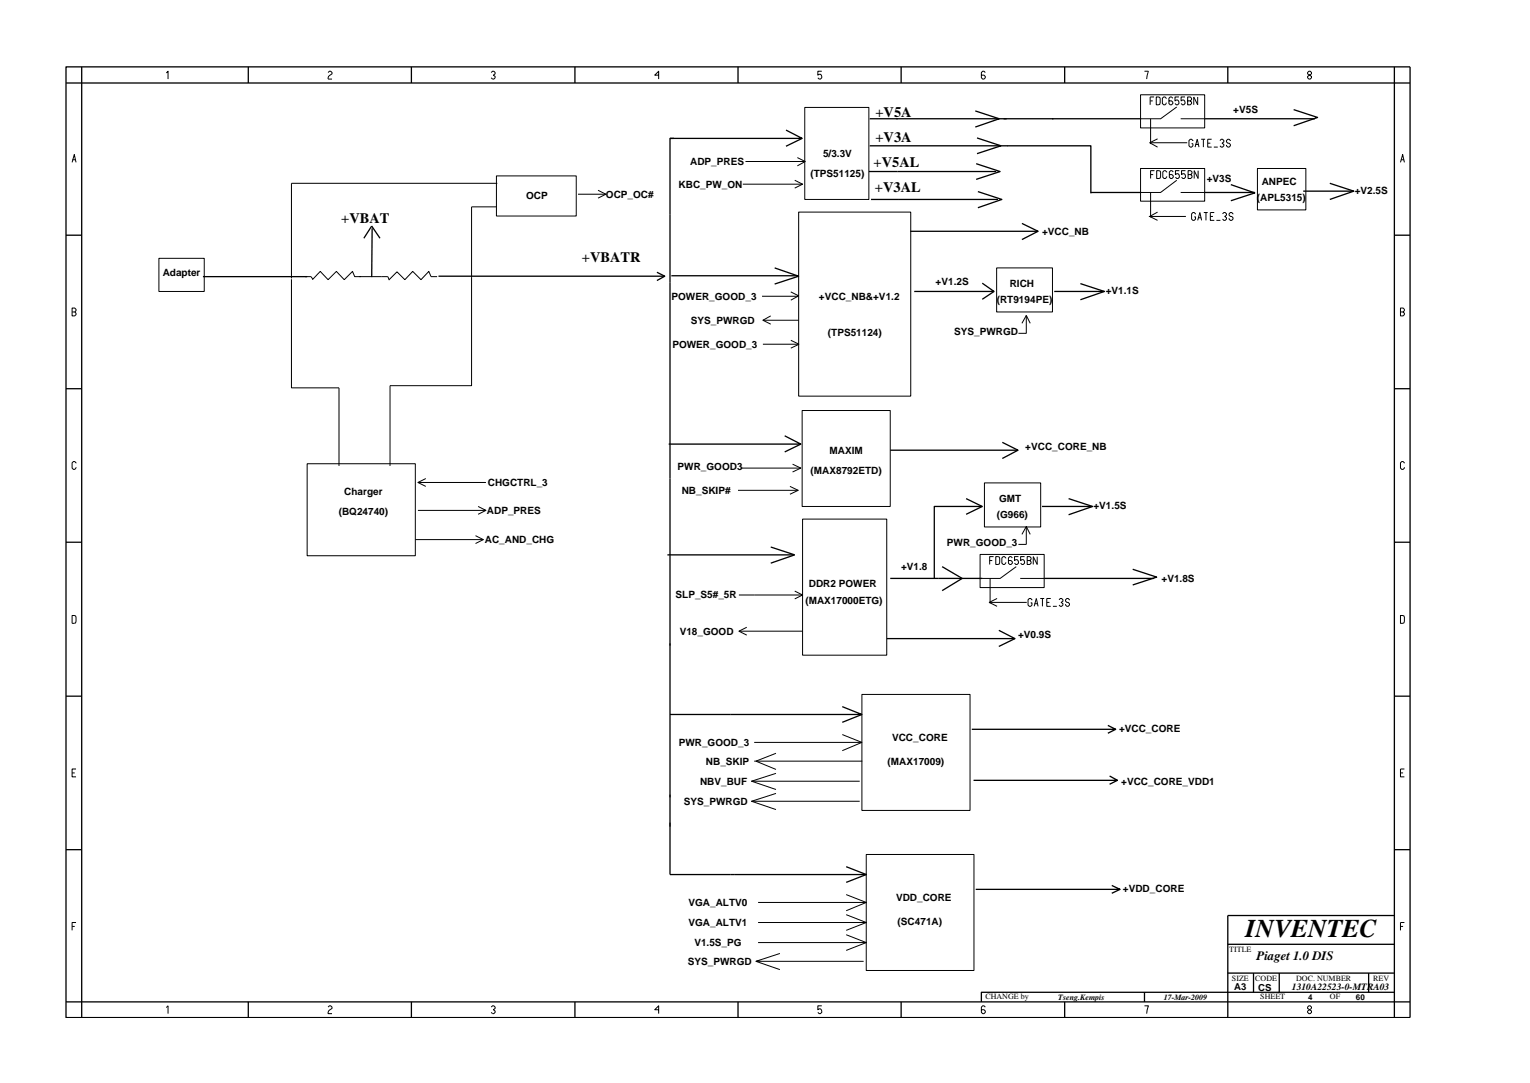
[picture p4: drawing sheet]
<svg xmlns="http://www.w3.org/2000/svg" width="297mm" height="210mm" viewBox="0 0 297 210" stroke-linecap="round" stroke-linejoin="round" font-family="sans-serif">
<g fill="none" stroke="#000" stroke-width=".25">
<path d="M12.8 13h261v184.6h-261zM15.9 13v184.6M48.2 13v3.1M79.9 13v3.1M111.6 13v3.1M143.3 13v3.1M174.9 13v3.1M206.7 13v3.1M238.4 13v3.1M270.7 13v184.6M273.8 16.1h-261M130.8 26.9h-.7v142.9h38.1"/>
<path d="M152.6 25.3l3.1 1.6h-25.6M155.7 26.9l-3.1 1.5M168.7 33.3h24.7M168.9 28.3h26.8M168.9 23.1h52.5M169.1 38.7h24.6M189.3 21.5l4.7 1.6-4.7 1.6M189.5 31.8l4.7 1.5-4.7 1.5M189.7 26.8l4.6 1.5-4.6 1.5M189.9 37.2l4.6 1.5-4.6 1.6M195.6 28.3h16.2v9.2M211.8 37.4h9.6"/>
<path d="M233.9 23.1h21.4M233.9 37.4h9.7M239 35.8l4.6 1.7-4.6 1.5M251.1 21.3l4.7 1.5-4.7 1.6M253 37.1h9.7M258.2 35.6l4.6 1.5-4.6 1.6M12.8 45.7h3.1M39.4 53.7h20.2M70.6 46.3l1.6-2.4 1.6 2.4M72.2 44.3v9.5M85.1 53.6h44M127.5 52.9l1.6 .7-1.6 .9"/>
<path d="M130.3 53.5h24.4M150.4 52l4.7 1.6-4.7 1.5M176.7 44.9h24.8M190.7 55l2.3 1.6h-15.5M193 56.6l-2.3 1.5M198.4 43.4l3.1 1.5-3.1 1.6M204.7 56.6h9.7M209.7 55.1l4.7 1.5-4.7 1.6M270.7 45.7h3.1M12.8 75.5h3.1M270.7 75.5h3.1M152.3 84.6l3.2 1.6h-25.7"/>
<path d="M155.5 86.2l-3.2 1.5M172.8 87.4h24.8M187.6 96.8l3.1 1.5-3.1 1.6M190.7 98.3h-9.3v14M194.6 85.9l3 1.5-3 1.6M202.3 98.3h9.7M207.5 96.8l4.6 1.5-4.6 1.6M12.8 105.3h3.1M129.6 107.7h24.4M149.6 106.2l4.7 1.5-4.7 1.6M172.8 112.3h17.9M182.9 110l3.9 2.3-3.9 2.4"/>
<path d="M202.7 112.3h21.4M219.9 110.5l4.7 1.5-4.7 1.6M270.7 105.3h3.1M12.8 135.2h3.1M163.5 137.2l3.8 1.5h-37.2M167.3 138.7l-3.8 1.5M172.2 124h24.8M193.9 122.4l3.1 1.6-3.1 1.5M270.7 135.2h3.1M215.1 140.8l1.5 .8h-27.9M215.4 150.7l1.5 .8h-27.9M216.6 141.6l-1.5 .8"/>
<path d="M216.9 151.5l-1.5 .8M12.8 165h3.1M164.3 168.3l3.9 1.5-3.9 1.5M215.8 171.9l1.7 .8h-28.1M217.5 172.7l-1.7 .7M270.7 177.7h-32.3v19.9M270.7 165h3.1M48.2 194.5v3.1M79.9 194.5v3.1M111.6 194.5v3.1M143.3 194.5v3.1M174.9 194.5v3.1"/>
<path d="M206.7 194.5v3.1M222.2 192.6v1.9M238.4 183.3h32.3M238.4 188.9h32.3M243.4 188.9v3.7M248.4 188.9v3.7M265.7 188.9v3.7M270.7 192.6h-80.2v1.9M273.8 194.5h-261"/>
</g>
<g fill="none" stroke="#000" stroke-width=".19">
<path d="M32.3 14.2l.3-.4v1.6M63.7 14.1l.3-.3h.2l.3 .3v.2l-.7 .5-.1 .6h.8M95.4 14.1l.2-.3h.3l.2 .3v.2l-.3 .3 .3 .2v.3l-.2 .3h-.3l-.2-.3M127.9 14.6h-.8l.8-.8v1.6M159.5 13.8h-.7v.8l.2-.2a.5 .5 0 0 1 .5 .7l-.2 .3h-.3l-.2-.3M191.3 14.1l-.3-.3h-.2l-.3 .3v1l.3 .3h.2l.3-.3v-.3l-.3-.2h-.5M221.4 18.4h12.5v6.4h-12.5zM222.2 13.8h.8l-.4 1.6M223.3 19.6h.5M224.1 18.8h-.8v1.5M224.5 18.8l.7 .1v1.4h-.7zM226.4 19.2l-.2-.4h-.3l-.2 .3v1l.2 .2h.3l.2-.4"/>
<path d="M227.7 19.1l-.3-.3h-.2l-.3 .3v1l.3 .2h.2l.3-.2v-.3l-.3-.2h-.5M228.9 18.8h-.8v.8l.3-.2a.5 .5 0 0 1 .5 .7l-.3 .2h-.2l-.3-.2M230.1 18.8h-.8v.8l.3-.2a.5 .5 0 0 1 .5 .7l-.3 .2h-.2l-.3-.2M230.6 19.6h.5l.2-.3v-.2l-.2-.3h-.5v1.5h.5l.2-.2v-.3l-.2-.2M232.5 18.8v1.5l-.7-1.5v1.5M254.1 13.8l-.2 .3v.2l.7 .5v.3l-.2 .3h-.3l-.2-.3v-.3l.7-.5v-.2l-.2-.3zM14 31.5l.4-1.5 .4 1.5M14.1 31h.6M96.4 34.1h15.5v7.8h-15.5zM96.5 35.6h-39.9v18.4M112.2 37.7h5.4M116.1 36.9l1.5 .8-1.5 .8"/>
<path d="M144.2 35.8h11.6M144.7 31.4h11.6M154.3 35l1.5 .8-1.5 .7M154.8 30.6l1.5 .8-1.5 .8M156.2 20.9h12.5v17.8h-12.5zM221.4 32.7h12.5v6.4h-12.5zM223.4 23.1v4.9M223.4 37.4v4.8M223.4 27.7h7.1M223.4 33.9h.5M224.1 33.1h-.7v1.6M224.6 33.1l.6 .1v1.4l-.6 .1z"/>
<path d="M224.7 27l-1.5 .7 1.5 .9M226.5 33.5l-.2-.4h-.3l-.3 .3v1l.3 .3h.3l.2-.5M227.8 33.4l-.3-.3h-.2l-.3 .3v1l.3 .3h.2l.3-.3v-.3l-.3-.2h-.5M228.5 20.8l-3.2 2.3h-3.9M228.5 35l-3.2 2.4h-3.9M229 33.1h-.8v.8l.3-.2a.5 .5 0 0 1 .5 .7l-.3 .3h-.2l-.3-.3M229.2 23.1h4.7M229.2 37.4h4.7M230.2 33.1h-.8v.8l.2-.2a.5 .5 0 0 1 .6 .7l-.3 .3h-.3l-.2-.3M230.7 33.9h.5l.2-.3v-.2l-.2-.3h-.5v1.6h.5l.2-.3v-.3l-.2-.2M231.6 27.4l-.3-.4h-.2l-.3 .3v1l.3 .3h.2l.3-.3v-.4h-.3M232.1 28.1h.6"/>
<path d="M232.6 33.1v1.6l-.8-1.6v1.6M232.8 28.6l-.4-1.6-.4 1.6M233.2 27h.8M233.6 27v1.6M234.5 27.8h.5M235.2 27h-.7v1.6h.7M235.7 28.6h.7M236.8 27.3l.3-.3h.2l.3 .3v.2l-.3 .3 .3 .3v.2l-.3 .3h-.2l-.3-.3M238.9 27.4l-.3-.4h-.2l-.3 .3v.2l.8 .6v.2l-.3 .3h-.2l-.3-.5M244.1 32.7h9.4v8.1h-9.4zM271.9 31.5l.4-1.5 .4 1.5M272 31h.6"/>
<path d="M14 59.8h.5l.3 .3v.2l-.3 .3 .3 .2v.3l-.3 .2h-.5zM30.8 50.2h8.9v6.4h-8.9zM56.6 54.2v21.1h9.2v15.2M59.2 53.7h1.2l.3 .5M60.6 54.3l1.6-1.6 1.5 1.6 1.6-1.6 1.5 1.6 1.6-1.6 .5 1h6.4l.3 .6M84.9 53.7h-1.2l-.4-1-1.6 1.6-1.6-1.6-1.5 1.6-1.5-1.5-1.6 1.6M96.4 40.2h-4.8v34.7h-15.9v15.6M147.9 57.5h7.1M153.5 56.7l1.6 .7-1.6 .9M155.1 41.2h21.7v35.7h-21.7zM193.5 52h10.8v8.6h-10.8zM223 42h7.2"/>
<path d="M224.7 41.2l-1.5 .8 1.5 .8M232.1 41.6l-.3-.3h-.2l-.3 .2v1l.3 .3h.2l.3-.3v-.4h-.3M232.6 42.3h.6M233.3 42.8l-.4-1.5-.4 1.5M233.7 41.3h.8M234.1 41.3v1.5M235 42h.5M235.7 41.3h-.7v1.5h.7M236.2 42.8h.7M237.3 41.5l.3-.2h.3l.2 .2v.3l-.3 .2 .3 .3v.2l-.2 .3h-.3l-.3-.3M239.4 41.6l-.3-.3h-.2l-.3 .2v.3l.8 .5v.2l-.3 .3h-.2l-.3-.4M271.9 59.8h.5l.3 .3v.2l-.3 .3 .3 .2v.3l-.3 .2h-.5z"/>
<path d="M14 60.6h.5M148.1 66.8h7M148.1 62.2h7M149.6 61.3l-1.5 .9 1.5 .7M153.5 66.1l1.6 .7-1.6 .8M155.7 79.7h17.1v18.6h-17.1zM199.2 61.2v3.5h-1.5M199.2 61.2l-.8 1.6M199.2 61.2l.8 1.6M271.9 60.6h.5M14.8 89.9l-.3-.3h-.2l-.3 .3v1l.3 .2h.2l.3-.4M59.6 90h21v17.9h-21z"/>
<path d="M81.1 93.7h13.2M82.7 92.9l-1.6 .8 1.6 .7M92.8 98.3l1.5 .8h-13.2M94.3 99.1l-1.5 .8M143.3 95.2h11.7M143.8 90.9h11.7M153.4 94.4l1.6 .8-1.6 .8M153.9 90.1l1.6 .8-1.6 .7M191.1 93.8h10.9v8.5h-10.9zM272.7 89.9l-.3-.3h-.3l-.2 .3v1l.2 .2h.3l.3-.4M14 119.5l.7 .1v1.3l-.7 .1zM80.6 104.8h13.2"/>
<path d="M92.3 104l1.5 .8-1.5 .7M143.5 115.5h12.3M154.3 114.8l1.5 .7-1.5 .8M155.8 100.8h16.4v26.4h-16.4zM190.3 107.6h12.4v6.5h-12.4zM192.1 108.8h.5M192.1 117h7.2M192.2 112.3v4.8M192.9 108.1h-.8v1.5M193.3 108.1h.7v1.4l-.7 .1zM193.6 116.2l-1.5 .8 1.5 .7M195.3 108.4l-.3-.3h-.2l-.3 .2v1l.3 .3h.2l.3-.4"/>
<path d="M196.5 108.3l-.2-.2h-.3l-.2 .2v1l.2 .3h.3l.2-.3v-.2l-.2-.3h-.5M197.3 110l-3.1 2.3h-3.9M197.7 108.1h-.7v.7l.2-.1a.5 .5 0 0 1 .5 .6l-.2 .3h-.3l-.2-.3M198.1 112.3h4.6M198.4 103.7l.8-1.5 .8 1.5M198.9 108.1h-.8v.7l.3-.1a.5 .5 0 0 1 .5 .6l-.2 .3h-.3l-.3-.3M199.2 102.2v3.5h-1.5M199.4 108.8h.5l.3-.2v-.3l-.3-.2h-.5v1.5h.5l.3-.3v-.2l-.3-.3M200.3 116.5l-.2-.3h-.3l-.2 .2v1.1l.2 .2h.3l.2-.2v-.5h-.2M200.9 117.2h.6M201.4 108.1v1.5l-.8-1.5v1.5M201.5 117.7l-.3-1.5-.4 1.5"/>
<path d="M202 116.2h.7M202.4 116.2v1.5M203.2 117h.5M204 116.2h-.8v1.5h.8M204.4 117.7h.8M205.6 116.4l.3-.2h.2l.3 .2v.3l-.4 .3 .4 .2v.3l-.3 .2h-.2l-.3-.2M207.6 116.5l-.2-.3h-.3l-.2 .2v.3l.7 .5v.3l-.2 .2h-.3l-.2-.4M271.9 119.5l.7 .1v1.3l-.7 .1zM143.5 122.5h12.3M145 121.8l-1.5 .7 1.5 .8M167.3 134.8h21v22.5h-21zM14 150.1h.5"/>
<path d="M14.8 149.3h-.8v1.5h.8M145.9 155.6h21M145.9 151.7h21M146.4 144.1h20.9M146.4 147.8h21M150.7 146.2l-3.9 1.6 3.9 1.6M150.7 150.1l-4.8 1.6 4.8 1.6M150.7 154l-4.8 1.6 4.8 1.6M163.5 142.6l3.8 1.5-3.8 1.6M271.9 150.1h.5M272.7 149.3h-.8v1.5h.8M14 179.9h.5"/>
<path d="M14.8 179.1h-.8v1.5M147.2 175.2h21M164.3 173.7l3.9 1.5-3.9 1.6M164.3 177.6l3.9 1.5h-21M168.2 165.9h20.9v22.5h-20.9zM168.2 179.1l-3.9 1.5M271.9 179.9h.5M272.7 179.1h-.8v1.5M32.3 195.6l.3-.3v1.5M63.7 195.5l.3-.2h.2l.3 .2v.3l-.5 .3-.3 .4v.3h.8M95.4 195.5l.2-.2h.3l.2 .2v.3l-.3 .2 .3 .3v.2l-.2 .3h-.3l-.2-.3M127.9 196h-.8l.8-.7v1.5"/>
<path d="M146.8 186.6l4.6 1.6M147.2 183h21M151.4 185.1l-4.6 1.5h20.9M159.5 195.3h-.7v.7l.2-.1a.5 .5 0 0 1 .5 .6l-.2 .3h-.3l-.2-.3M164.3 181.5l3.9 1.5-3.9 1.5M191.3 195.5l-.3-.2h-.2l-.3 .2v1l.3 .3h.2l.3-.3v-.2l-.3-.3h-.5M222.2 195.3h.8l-.4 1.5M254.1 195.3l-.2 .2v.3l.7 .5v.2l-.2 .3h-.3l-.2-.3v-.2l.7-.5v-.3l-.2-.2z"/>
</g>
<text font-size="5" x="241.8" y="182">INVENTEC</text>
<g font-size="2.8">
<text x="170" y="22.7">+V5A</text>
<text x="170" y="27.6">+V3A</text>
<text x="169.6" y="32.4">+V5AL</text>
<text x="169.9" y="37.2">+V3AL</text>
<text x="66.2" y="43.3">+VBAT</text>
<text x="113" y="50.9">+VBATR</text>
</g>
<text font-size="2.5" x="244" y="186.3">Piaget 1.0 DIS</text>
<g font-size="1.9">
<text x="239.4" y="22">+V5S</text>
<text x="134" y="32.1">ADP_PRES</text>
<text x="157.4" y="34.4">(TPS51125)</text>
<text x="159.8" y="30.6">5/3.3V</text>
<text x="234.3" y="35.4">+V3S</text>
<text x="245" y="35.9">ANPEC</text>
<text x="102.1" y="38.7">OCP</text>
<text x="117.6" y="38.4">OCP_OC#</text>
<text x="131.7" y="36.5">KBC_PW_ON</text>
<text x="244" y="39.1">(APL5315)</text>
<text x="263" y="37.7">+V2.5S</text>
<text x="202.3" y="45.5">+VCC_NB</text>
<text x="31.6" y="53.7">Adapter</text>
<text x="130.4" y="58.2">POWER_GOOD_3</text>
<text x="159" y="58.2">+VCC_NB&amp;+V1.2</text>
<text x="181.6" y="55.3">+V1.2S</text>
<text x="193.5" y="58.9">(RT9194PE)</text>
<text x="196" y="55.7">RICH</text>
<text x="214.7" y="57.1">+V1.1S</text>
<text x="134.1" y="62.9">SYS_PWRGD</text>
<text x="160.7" y="65.2">(TPS51124)</text>
<text x="185.3" y="65.1">SYS_PWRGD</text>
<text x="130.5" y="67.6">POWER_GOOD_3</text>
<text x="161" y="88.1">MAXIM</text>
<text x="199" y="87.4">+VCC_CORE_NB</text>
<text x="94.7" y="94.4">CHGCTRL_3</text>
<text x="131.6" y="91.3">PWR_GOOD3</text>
<text x="132.4" y="95.9">NB_SKIP#</text>
<text x="157.4" y="92">(MAX8792ETD)</text>
<text x="65.8" y="100.1">(BQ24740)</text>
<text x="66.8" y="96.2">Charger</text>
<text x="94.5" y="99.8">ADP_PRES</text>
<text x="193.5" y="100.7">(G966)</text>
<text x="194" y="97.5">GMT</text>
<text x="212.3" y="98.9">+V1.5S</text>
<text x="94.1" y="105.5">AC_AND_CHG</text>
<text x="183.8" y="106">PWR_GOOD_3</text>
<text x="157" y="114">DDR2 POWER</text>
<text x="174.9" y="110.7">+V1.8</text>
<text x="225.5" y="113">+V1.8S</text>
<text x="131.2" y="116.2">SLP_S5#_5R</text>
<text x="156.4" y="117.3">(MAX17000ETG)</text>
<text x="132" y="123.3">V18_GOOD</text>
<text x="197.6" y="123.9">+V0.9S</text>
<text x="173.2" y="143.8">VCC_CORE</text>
<text x="217.2" y="142.1">+VCC_CORE</text>
<text x="131.8" y="144.9">PWR_GOOD_3</text>
<text x="137" y="148.5">NB_SKIP</text>
<text x="172.3" y="148.5">(MAX17009)</text>
<text x="135.9" y="152.4">NBV_BUF</text>
<text x="217.7" y="152.4">+VCC_CORE_VDD1</text>
<text x="132.8" y="156.3">SYS_PWRGD</text>
<text x="218" y="173.1">+VDD_CORE</text>
<text x="133.7" y="175.9">VGA_ALTV0</text>
<text x="133.7" y="179.8">VGA_ALTV1</text>
<text x="174" y="174.9">VDD_CORE</text>
<text x="174.3" y="179.6">(SC471A)</text>
<text x="134.8" y="183.7">V1.5S_PG</text>
<text x="133.5" y="187.4">SYS_PWRGD</text>
<text x="239.6" y="192.2">A3</text>
<text x="244.3" y="192.3">CS</text>
<text x="250.8" y="192.2">1310A22523-0-MTRA03</text>
</g>
<g font-size="1.6">
<text x="238.7" y="184.8">TITLE</text>
<text x="239.2" y="190.4">SIZE</text>
<text x="243.7" y="190.4">CODE</text>
<text x="251.6" y="190.4">DOC. NUMBER</text>
<text x="266.6" y="190.4">REV</text>
<text x="191.3" y="193.9">CHANGE by</text>
<text x="205.4" y="194.1">Tseng.Kempis</text>
<text x="225.9" y="194.1">17-Mar-2009</text>
<text x="244.7" y="193.9">SHEET</text>
<text x="253.9" y="194.1">4</text>
<text x="258.2" y="193.9">OF</text>
<text x="263.3" y="194.1">60</text>
</g>
</svg>
